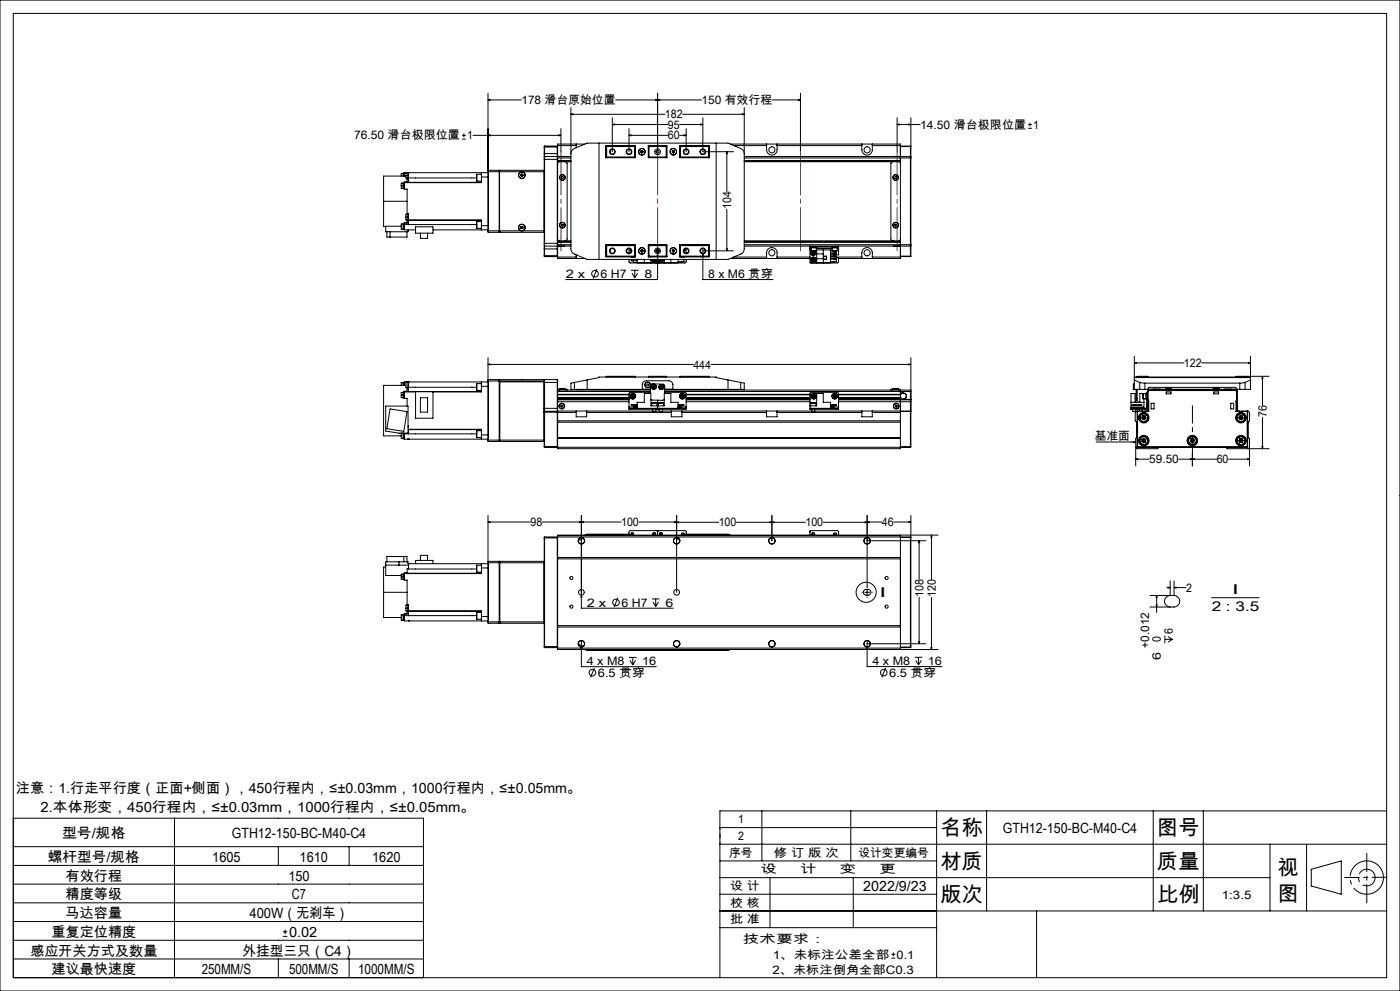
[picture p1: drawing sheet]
<svg xmlns="http://www.w3.org/2000/svg" width="420mm" height="297mm" viewBox="0 0 420 297" stroke-linecap="round" stroke-linejoin="round" font-family="sans-serif">
<g fill="none" stroke="#000" stroke-width=".3">
<path d="M0 0h420v297h-420zM4 4h412v289h-412zM146.4 29.9l.6-.1v.3zM146.4 29.9h10M146.4 27.9v41.3M168.3 38.6v6.9M171.3 34.3l.6-.2v.3zM171.3 32.2v42.4l.3 .9 .4 .5 4.1 1.7h42.3l4.4-1.9 .5-1.2v-42.4M171.3 34.3h28.2M183.7 37.3l.6-.2v.4zM183.7 37.3h16.6M183.7 35.3v10.2"/>
<path d="M188.7 38.6v6.9M196.7 29.8l.6 .1-.6 .2zM197.3 29.9l.6-.1v.3zM197.3 27.9v17.6M203.9 37.3h7M204.8 34.3h18.5M205.8 38.6v6.9M210.3 37.1l.6 .2-.6 .2zM210.5 29.9h-25.8M210.9 35.3v10.2h9.2M222.7 34.1l.6 .2-.6 .1zM231.7 29.9h8.4"/>
<path d="M239.5 29.8l.6 .1-.6 .2zM240.1 27.9v17.6M269.1 37.3l.6-.2v.4zM269.1 37.3h6.9M269.1 35.3v10.2M272.7 37.1l.6 .2-.6 .2zM273.3 35.3v11.8M308.4 38.4h1.2M308.4 37.3h1.2M309 36.8v1.1M120.4 55.7v.8h.7M120.4 55.7h.9"/>
<path d="M120.9 54.9h-.5v.8M120.9 52h-.5v.8M121.1 54.8l.2 1.7M121.1 51.9v.9M121.3 54.6v.1M121.3 54.8h-.4v1.7M121.3 51.9h-.4v.9M121.3 54.7v2h.8v7.3M121.3 54.6h23.1M121.8 52.8h-6.7v7.5M121.8 52.6v.8h.5M121.8 52.6h.8"/>
<path d="M122.1 53.8v.7l-.8 .1M122.1 53.4v.4M122.1 51.7v.1M122.1 53.8h.5M122.3 51.7v1.7h.3M122.3 51.8h-.5v.8M122.6 54.6h.1M122.6 53.3v1.3M122.6 51.7v1.6M122.6 51.7h.1M122.6 53.3h20.4M138.6 41.7h1.1"/>
<path d="M138.6 40.6h1.1M139.2 40v1.1M141.9 40.6h26.4M143.1 52.2v2.1M143.1 52.2h1.3M143.1 54.3h1.3M144.4 51.7v1.4M144.4 53.1v1.6h-23.1M144.4 53.1h2M146.4 51.7h-25.1v1.1M146.4 40.6l.6-.2v.3zM146.5 51v18.6"/>
<path d="M146.5 51l-.1 .5h16.8M146.5 51h3.3M149.8 51v18.6M149.8 51l.1 .1M149.9 51.1h.1M149.9 51.5v-.5h13.3v.5M149.9 51.1v.4M149.9 51.5v17.7M156.2 52.3l.1 .4M156.3 52.7l.3 .1M156.5 52.1l.3 .2M156.5 52.1l-.3 .2"/>
<path d="M156.8 52.3l.1 .3M156.9 52.6l-.3 .2M163.2 51.5v17.7M163.2 51.1h.1M163.3 47v.8M163.3 46v1M163.3 47.8v25.1M163.3 47.8h4M163.3 46h4M163.3 44.1h4M163.4 46.9v26.9M163.4 43.8v3.1"/>
<path d="M163.4 43.8l-.1 2.2M163.4 46.9h3.8M163.4 46.9l-.1 .1M163.4 43.8h3.8M167.2 46.9v26.9M167.2 43.8v3.1M167.2 46.9l.1 .1M167.2 43.8h.1M167.3 46.9h.1M167.3 47v.8M167.3 47.8v25.1M167.3 46.9h4"/>
<path d="M167.3 48.1h4M167.3 43.6h5.6M167.3 47.3h4M167.7 40.4l.6 .2-.6 .1zM167.7 46.9h1.7M168.6 52.9h.3l.1 .3-.2 .3h-.3l-.1-.3zM169.5 48.5l.5 .1 .1 .4v22.6l-.1 .4-.5 .2M171.3 48.5h-3.4l-.5 .1-.1 .4M171.3 46.1l.3-.9 .4-.5 4.1-1.8h42.3l4.1 1.8 .5 .5 .3 .9M172.9 43.2v1.1M175.5 43.2h-8.2v3.7M179.7 42.9v34.8"/>
<path d="M181.8 46.9h.1M181.8 43.7h8.8v3.6h-8.8zM181.9 43.8v3.5M181.9 43.8h8.7M181.9 43.8l.1 .1M182 43.9h8.4M182 43.9v3.2M182 47.1l-.1 .1h8.7M182 47.1h8.4M188.7 40.6l.6-.2v.3zM188.7 40.6h11.6M190.4 43.9v3.2"/>
<path d="M190.4 43.9l.2-.1v3.4l-.2-.1M192.3 45.6l.2 .2M192.3 45.3v.3M192.6 45.2l.3 .1M192.6 45.2l-.3 .1M192.8 45.6l-.3 .2M192.9 45.3l-.1 .3M194.5 43.7l.1 .1M194.5 43.7h5.6v3.6h-5.6zM194.5 43.8h5.6l-.3 .1M194.6 43.8v3.4l.1-.1M194.6 43.8l.1 .1"/>
<path d="M194.7 43.9h5.1M194.7 43.9v3.2M194.7 47.1h5.1M199.8 43.9v3.2M199.8 47.1l.2 .1h-5.5M201.7 45.3v.3M201.7 45.6l.3 .2M202 45.2l.3 .1M202 45.2l-.3 .1M202.3 45.3v.3M202.3 45.6l-.3 .2M203.9 40.6h1.9"/>
<path d="M203.9 43.7h8.9v3.6h-8.9zM203.9 43.8h8.8M204.1 43.9l-.1-.1v3.4l.1-.1M204.1 43.9h8.4M204.1 43.9v3.2M204.1 47.1h8.4M204.6 43.7v.1M205.2 40.4l.6 .2-.6 .1zM212.5 43.9v3.2M212.5 47.1l.2 .1h-8.8M212.7 43.8v3.5M212.7 46.9h.1"/>
<path d="M212.7 43.8l-.2 .1M214.8 42.9v34.8M218.1 45.5l.1 .6h-.3zM218.1 45.5v11.9M219.1 43.2h51v34.3h-18.5M220.1 43.6h9.9M223.3 48.5h46.3l.5 .2v.3M223.3 46.9h49.8M223.3 48.1h46.8M223.3 47.3h49.8M230 43.2a3.2 3.2 0 0 0 .4 2.8 1.56 1.56 0 0 0 1.7 .4 1.56 1.56 0 0 0 1-1.5v-1.7M233.1 43.6h25.5"/>
<path d="M258.6 43.2a3.2 3.2 0 0 0 .4 2.8 1.56 1.56 0 0 0 1.7 .4 1.56 1.56 0 0 0 1-1.5v-1.7M261.7 43.6h8.4M267.9 48.5l-.5 .1-.1 .4v22.6l.1 .4 .5 .2M268 46.9h1.7M268.6 52.9h.3l.1 .4-.2 .2-.3-.1zM270.1 43.8h3M270.1 43.9h3M273.1 46.9v.4M273.1 47.3h.2M273.1 46.9l.2 .2M273.1 43.8v.1M273.1 43.9v3"/>
<path d="M273.1 47.3v26M273.3 47.1v.2M273.3 47.3v26M115.1 60.3v7.6h.6M115.1 60.3h7M116.1 69.5v1.5h6v-1.5M117 69.5v1.5M120.4 67.8h-4.7v1.7h6.7v-.6M120.9 67.1h-.5v1.6h.5M121.1 67.1v1.7M121.3 66.9v.4M121.3 67.3v1.6h3.4"/>
<path d="M121.3 67.1h-.4v1.7h.4M121.3 67.3h21.7M121.8 65.1v.8h22.6v1.7M121.8 65.1h.8M122.1 64h.5v1.1M122.1 64v.3M122.1 66.1v.8h-.8M122.1 65.9v.2M122.1 66.7h-.8v.2M122.1 66.1h.5M122.3 64.3h-.5v.8M122.6 64.2h-.3v1.7"/>
<path d="M122.6 65.1v.9M122.6 67.3h.1M122.6 66v1.3M122.6 68.9h.1M122.6 66h21.8M124.7 68h5.2v1.9h-5.2zM126.1 69.9v1.5h2.2v-1.5M129.9 68.9h16.5M143.1 66.4v2M143.1 66.4h1.3M143.1 68.4h1.3M144.4 67.6v1.3"/>
<path d="M144.4 67.6h2M146.4 69.2l.1 .4M146.4 69.2h16.8M146.5 69.6h3.3M149.9 69.5h.1M149.9 69.2v.4M149.9 69.2v.3M149.9 69.5v.1M149.9 69.6h13.3M149.9 69.5l-.1 .1M156.3 68v.4M156.3 68.4l.3 .1"/>
<path d="M156.6 67.9l.2 .1M156.6 67.9l-.3 .1M156.8 68v.4M156.8 68.4l-.2 .1M163.2 69.2v.4M163.2 69.5v.1M163.3 72.9v.8M163.3 73.7v.9M163.3 74.6l.1 2.3M163.3 76.6h4M163.3 72.9h4M163.3 73.7l.1 .1"/>
<path d="M163.3 74.6h4M163.4 73.8v3.1M163.4 73.8h3.8M163.4 76.9h3.8M167.2 73.8v3.1M167.3 71.6l.1 .4 .3 .2h3.6M167.3 73.7h.1M167.3 72.9v.8M167.3 73.8v3.7h8.2M167.3 73.8h4M167.3 72.5h4M167.3 77h5.6"/>
<path d="M167.3 73.3h4M167.3 73.7l-.1 .1M167.3 76.8l-.1 .1M167.7 73.8h1.7M168.4 67.4l.2-.2 .3 .1 .1 .3-.2 .2-.3-.1zM172.9 76.4v1.1M181.8 73.8h.1M181.8 73.4h8.8v3.6h-8.8zM181.9 73.4v3.5M181.9 76.9h8.7M182 73.6v3.2M182 73.6h8.4"/>
<path d="M182 76.8h8.4M182 76.8l-.1 .1M188.7 77.7v.8l.4 .3h8M188.7 74.5v1.4M189.1 75.1h.3M189.1 74.6v.5M189.3 77.7l.1 .2M189.4 77h.1M189.4 75.2v.3M189.4 77.7v.4h1.7M189.4 75.2h.1M189.5 78.1h.4"/>
<path d="M190 76.9v.1M190 78.1v.6h1.1M190.4 73.6v3.2M190.4 73.6l.2-.1v3.4l-.2-.1M190.6 73.5h-8.7l.1 .1M191.1 77.7v1.1h12.3v-1.1M192.3 75v.3M192.3 75.3l.2 .2M192.6 74.9l.3 .1M192.6 74.9l-.3 .1M192.8 75.3l-.3 .2M192.9 75l-.1 .3"/>
<path d="M193.3 77.7v1.1M194.5 73.4h5.6v3.6h-5.6zM194.5 73.5h5.6l-.3 .1M194.6 76.9l-.1 .1M194.7 73.6l-.1-.1v3.4M194.7 73.6v3.2M194.7 73.6h5.1M194.7 76.8h5.1M194.7 76.8l-.1 .1M195 76.9v.1M195.2 76.9v.1M195.3 77.7v1.1"/>
<path d="M195.4 78h.1M195.4 78h1.5M195.4 77.7v.3M195.5 78a.77 .77 0 0 0 .9 .6 .77 .77 0 0 0 .7-.9 .76 .76 0 0 1-.7 .8 .76 .76 0 0 1-.8-.5M195.7 76.9v.1M196 78l.1 .2M196.2 78l-.1 .2M196.5 78l.1 .1M196.6 78.1l-.5 .1M196.6 78v.1M196.8 75.1h.1M196.9 75.3l.1 .2"/>
<path d="M196.9 75.1h.1M196.9 75v.1M196.9 77.7v.3M197 74.9h.6M197.3 76.1l.1 .6h-.3zM197.3 74.3v9.5h-27.6M197.5 77.7a.76 .76 0 0 0 .6 .9 .76 .76 0 0 0 .9-.6M197.7 75.1h.1M197.7 78h.1M197.7 78h1.5M197.7 75v.1M197.7 77.7v.3"/>
<path d="M197.7 75.3l-.1 .2M197.9 78v.1M197.9 78.1l.4 .1M198 78l-.1 .1M198.3 78v.2M198.6 78l-.3 .2M198.9 76.9v.1M199.2 77.7v.3M199.3 77.7v1.1M199.4 76.9v.1M199.8 76.8l.3 .1h-5.6M199.8 73.6v3.2"/>
<path d="M201.3 77.7v1.1M201.7 75v.3M201.7 75.3l.3 .2M202 74.9l.3 .1M202 74.9l-.3 .1M202.3 75v.3M202.3 75.3l-.3 .2M203.9 73.4h8.9v3.6h-8.9zM203.9 76.9h8.8M203.9 73.5h8.8l-.2 .1M204.1 73.6l-.1-.1v3.4l.1-.1M204.1 73.6v3.2"/>
<path d="M204.1 73.6h8.4M204.1 76.8h8.4M204.5 76.9v.1M204.5 78.4v.3h-1.1M204.6 76.9v.1M205.1 75.1h.4M205.2 77h.1M205.2 77.9v-.2v.7h-1.8M205.5 75.1h-.4M205.5 74.6v.5M205.8 77.7v.8l-.3 .3h-8M205.8 74.5v1.4"/>
<path d="M210.9 76.1l.1 .6h-.3zM210.9 74.3v9.5h21M210.9 75.2h9.2M212.5 73.6v3.2M212.5 76.8l.2 .1M212.7 73.4v3.5M212.7 73.8h.1M217.9 74.6h.3l-.1 .6zM218.1 62.8v12.4M219.1 77.5h23.9M220.1 77h9.9M223.3 73.8h49.8"/>
<path d="M223.3 72.5h46.8M223.3 73.3h49.8M230 77.5a3.2 3.2 0 0 1 .4-2.9 1.58 1.58 0 0 1 1.7-.3 1.58 1.58 0 0 1 1 1.5v1.7M233.1 77h9.9M243 74h.4M243 74v.5M243 74.5v4.3h6.1v-3.9M243 73.8v.2M243 74.9h.3M243 74.5h.3M243.3 74v.3h1.7v-.3M243.3 75.1h1"/>
<path d="M243.3 75.1h1.6M243.3 74.3v.8M243.4 73.8v.2M243.4 74h7.7M243.6 76l.3 .2M243.6 77.7l.1 .4M243.6 77.7l.8 .3M243.6 75.1a.76 .76 0 0 0-.3 1 .76 .76 0 0 0 1 .4 .76 .76 0 0 0 .4-1M243.6 75.6v.4M243.6 75.6l.4 .2M243.7 78.1l.4 .1M243.7 75.1a.75 .75 0 0 0-.4 1 .75 .75 0 0 0 1 .4 .75 .75 0 0 0 .4-1"/>
<path d="M243.9 77.4l.4 .1M243.9 77.4l-.3 .3M243.9 77.4l.2 .8M244 75.8l.3 .3M244 75.8l-.1 .4M244.1 75.4l.3 .2M244.1 75.4l-.5 .2M244.1 75.4l-.1 .4M244.3 75.1l.4 .4M244.3 77.5l.1 .5M244.3 77.5l-.6 .6M244.3 76.1l-.4 .1"/>
<path d="M244.4 75.6l-.1 .5M244.4 75.6l-.8 .4M244.4 78l-.3 .2M244.9 75.1h-.6M244.9 74.3v.8M244.9 74.9l4.8 .1M244.9 74.5h4.8M245 74.9v3.9M245 77.5h2M245 76.1h2M247 74.9v3.9M247.1 76.8h.9v.9h-.9z"/>
<path d="M249.1 75.5h1.8v.4M249.1 76.2h1.8v.5h-1.8M249.1 77h1.8v.4h-1.8M249.1 77.7h1.8M249.1 75.9h1.8M249.6 74v.3h1.6M249.7 75.1h1.5M249.7 74.3v.8M250.2 77.4v.3l.4-.2 .3 .2M250.2 75.1v.4M250.2 76.7v.3M250.2 78.4v.3h-1.1"/>
<path d="M250.4 75.5h.4M250.5 77.5h.1M250.9 75.9l-.2 .3-.5-.3v.3M250.9 75.7v.2M250.9 77.7v.2M250.9 77.3h.7v1.2l-.4 .3h-8M250.9 77.7v.7h-1.8M250.9 77h7.7M251.1 74h.5M251.1 73.8v.2M251.2 74.3v.8M251.2 74.5h.4"/>
<path d="M251.2 74.3h.1M251.3 74v.3M251.6 74v.5M251.6 73.8v.2M251.6 74.5v1.9h-.7M258.6 77.5a3.2 3.2 0 0 1 .4-2.9 1.58 1.58 0 0 1 1.7-.3 1.58 1.58 0 0 1 1 1.5v1.7M261.7 77h8.4M268 73.8h1.7M268.4 67.4l.2-.2 .4 .1v.3l-.3 .2zM270.1 71.6l-.1 .4-.3 .2h-46.4M270.1 76.9h3M270.1 76.8h3"/>
<path d="M273.1 73.3h.2M273.1 73.3v.5M273.1 76.8h.2M273.1 76.8v.1M273.1 73.8v3M273.3 73.3v.3M273.3 73.6l-.2 .2M273.3 76.8l-.2 .1M273.3 73.6v3.2M179.1 80.6l-1.2 2.9M189.3 81h2.3M189.6 81.9l.8 1.4"/>
<path d="M190.4 81v2.3M191.3 81.9l-.9 1.4M120.4 118.4v.8h.5M120.4 118.4h.9M120.9 117.6h-.5v.8M120.9 114.6v.9M121.1 117.5v1.7M121.1 114.6l-.7 .1v.8M121.3 117.3v.2M121.3 117.5h-.4v1.7h.4M121.3 114.6l-.2 .9M121.3 117.5h3.4"/>
<path d="M121.3 117.3h23.1M121.3 117.5v1.9h.8v2.3M121.8 115.5h-6.7v15.1h5.3M122.1 116.5v.8h-.8M122.1 116.1v.4M122.1 114.5h.1M122.1 116.5h.5M122.3 114.5v1.7h.3M122.3 114.5h-.5v1.6h.5M122.6 117.3h.1M122.6 116.1v1.2M122.6 114.5v1.6"/>
<path d="M122.6 114.5h.1M122.6 116.1h20.4M124.7 117.4h5.2v7.9h-5.2zM126.1 119.2h2.2v4.3h-2.2zM143.1 115v2M143.1 115h1.3M143.1 117h1.3M144.4 114.5v1.3M144.4 115.8v1.7h-14.5M144.4 115.8h2M146.4 114.5h-25.1v1M146.4 109.2l.6-.1v.3z"/>
<path d="M146.4 107.2v24.7M146.4 109.2h61.6M146.5 113.8v18.5M146.5 113.8l-.1 .4h16.8M146.5 113.8h3.3M149.8 113.8v18.5M149.8 113.8l.1 .4M149.9 114.3l13.4 .1-13.4-.1v18M149.9 114.2v-.4h13.3v.4M149.9 114.2v17.7M163.2 114.2v18.1M163.3 114.6h4"/>
<path d="M163.3 114.6v7.8M163.4 113.8v9.5M163.4 113.8l-.1 .8M163.4 113.8h3.8M167.2 113.8v9.5M167.2 113.8l.1 .8M167.3 119.7v.1M167.3 114.6v2.7M167.3 119.8v2.6M167.3 116.7h.6M167.3 119.2h21.4M167.3 117.3v2.4"/>
<path d="M167.3 116.9h27.8M167.3 118.3h21.4M167.3 117.3h27.8M167.3 119.8h21.4M167.3 119.7h21.4M167.9 116.6h.1M167.9 116.4h1.6M167.9 116.6h1.6M167.9 116.4v.5M167.9 116.7h1.6M169.5 116.6v.1M169.5 116.7h.6v.2"/>
<path d="M169.5 116.4v.5M172.3 116.7h20.4v-1.4a1.21 1.21 0 0 1 1.2-1.2h6.8a1.21 1.21 0 0 1 1.2 1.2v1.4h20.3M172.3 114.6l-1 .2v1.9h1M172.3 114.6v2.1M176.1 113.9v2.8M181.9 112.9h8.7M181.9 112.9v.1M181.9 116.7v.2M188.7 119.2h-21.4l21.4 .1M188.7 118.2h-21.4h21.4M189.5 118.5v.5M189.5 119l.4 .2"/>
<path d="M189.5 118.5l.3 .2M189.8 118.3v.4M189.8 118.3l-.3 .2M189.8 118.3l.4 .2M189.8 118.7l.1 .5M189.8 118.7l.4 .2M189.8 118.7l-.3 .3M190.2 118.9l-.3 .3M190.2 118.5v.4M190.2 118.5l-.4 .2M190.6 112.9v.1M192.7 116.6h2.4"/>
<path d="M194.6 112.9h5.4M194.6 112.9v.1M195.1 117.9l.1-2.4 .4-.5 3.4 .1 .3 .2 .1 2.6M195.1 117.6h-6.2l-.2 .3v4.1M195.7 115.8l.1 .4M195.7 115.8l.4 .1M195.8 116.2l.5 .1M196 115.5l-.3 .3M196 115.5l.4 .1M196 115.5l.1 .4M196.1 115.9l-.3 .3M196.1 115.9l.2 .4"/>
<path d="M196.1 115.9l.4 .1M196.4 115.6l.1 .4M196.4 115.6l-.3 .3M196.5 116l-.2 .3M197.3 119.9v2.8M198 115.9l.1 .4M198 115.9l.4 .1M198.1 116.3l.4 .1M198.3 115.6l-.3 .3M198.3 115.6l.4 .1M198.3 115.6l.1 .4M198.4 116l.1 .4"/>
<path d="M198.4 116l.4 .1M198.7 115.7l.1 .4M198.7 115.7l-.6 .6M198.8 116.1l-.3 .3M199.3 119.6l-.5 .4-3.5-.2M199.4 117.6h6.3l.1 .3v4.1M199.4 116.9h73.7M199.4 116.6h2.5M199.4 117.3h73.7M200 112.9v.1M204 112.9h8.7M204 112.9v.1"/>
<path d="M204.3 118.6l.1 .4M204.3 118.6l.8 .3M204.4 119l.4 .2M204.7 118.3l.4 .2M204.7 118.3l-.4 .3M204.7 118.3l.1 .9M205.1 118.5v.4M205.1 118.5l-.7 .5M205.1 118.9l-.3 .3M205.8 119.2h37.2M205.8 118.2h37.2M205.8 118.3h37.2"/>
<path d="M205.8 119.8h37.2M205.8 119.7h37.2M205.8 119.3h37.2M212.7 112.9v.1M212.7 116.7v.2M213.3 109.2h60M218.4 113.9v2.8M218.4 113.9l3.8 .7M218.4 113.9l-3.6-.7v-.2h-35.1v.2l-7.4 1.4M222.2 114.6l1.1 .2v1.9h-1.1M222.2 114.6v2.1M243.7 118.8l.4 .4"/>
<path d="M243.8 118.5l-.1 .3M243.8 118.5l.6 .5M244.1 118.7v.5M244.1 118.7l-.4 .1M244.2 118.3l.3 .3M244.2 118.3l-.4 .2M244.2 118.3l-.1 .4M244.4 119l-.3 .2M244.5 118.6l-.1 .4M244.5 118.6l-.4 .1M250 118.6v.4M250 119l.4 .2"/>
<path d="M250 118.6l.4 .1M250.4 118.3l.4 .2M250.4 118.3l-.4 .3M250.4 118.7v.5M250.4 118.7l.4 .2M250.4 118.3v.4M250.4 118.7l-.4 .3M250.8 118.5v.4M250.8 118.9l-.4 .3M250.8 118.5l-.4 .2M251.6 118.2h18.5M251.6 119.2h18.5"/>
<path d="M251.6 118.3h18.5M251.6 119.8h21.5M267.9 116.6h.1M267.9 116.4h1.7M267.9 116.7h-.6v.2M267.9 116.6h1.7M267.9 116.4v.5M267.9 116.7h1.7M269.5 116.7h.1M269.6 116.7h.5v3M269.6 116.4v.5M270.1 119.2l-18.5 .1"/>
<path d="M270.1 119.7v14.8h-102.8v-11.3M270.1 119.2h.1M270.1 118.2h.1M270.1 119.7h.1M270.1 117.8h.9M270.1 117.9h.9M270.1 119.7h3M271 117.8a.99 .99 0 0 1 1 .8 .99 .99 0 0 1-.8 1.1M271 117.9a.88 .88 0 0 1 .9 .8 .88 .88 0 0 1-.9 .9M271 117.8v.1M271 119.6v.1M271 119.6l-19.4 .1"/>
<path d="M272.7 109.1l.6 .1-.6 .2zM273.1 116.9v.4M273.1 119.7l.2 .1M273.1 119.7v.1M273.1 119.8v.6M273.1 117.3v2.4M273.3 119.8h-.2M273.3 119.8l-.2 .6M273.3 107.2v26.7M340 115.2v1.6M340 115.1v.1M340 115.2h.1"/>
<path d="M340 115.1h.3M340 116.8h.9M340 115.2h.3M340.3 108.8l.6-.2v.3zM340.3 106.8v9.9h1.6M340.3 108.8h14.9M340.3 113h34.8M340.3 113.2h34.8M340.3 113.9l1.6 .7M340.9 119.4v.6h.2v-.6M340.9 119.4h.2M340.9 116.7v2.7"/>
<path d="M341.1 112.9h3.5M341.1 112.9v.1M341.1 116.7v2.7M341.9 114.6l1.6 .2M341.9 116.7h1.6M341.9 114.6v2.1M342.9 118h.1M342.9 118v1.5M342.9 119.5h.9M342.9 118h.9M343.2 118l-1.3-.1v2.6h-1.4v-2.6h-1.2v4.5M343.2 119.5v2.9"/>
<path d="M343.5 116.7h.8M343.5 114.8h28.4M343.5 114.8v1.9M344 117.9h-.2v1.7h.2M344 118h.3M344 118v4M344.3 117.6h-.3v.4M344.3 116.7l.4-.6h26l.5 .6M344.3 116.7v4.2M344.3 119.8l.2 .6M344.3 116.6h26.8M344.4 116.6v.5"/>
<path d="M344.4 119.9v1M344.4 119.7l.1 .1M344.4 119.7l-.1 .1M344.4 117.3v2.4M344.5 119.8l.1 .6M344.5 119.8h-.2M344.6 112.9v.1M344.7 117l-.3 .3M344.7 116.9v.1M344.7 116.9l-.4 .2 .1 .2M344.7 116.9h26M344.7 117h26"/>
<path d="M345.9 116.9v-.2h.5v.2M348.2 116.6v.1M349.7 116.4h1.7M349.7 116.6v.1M349.7 116.6h1.7M349.7 116.4v.2M349.8 117.5h1.5v.5h-1.5zM351.4 116.6v.1M351.4 116.4v.2M360.5 108.8h14.6M364 116.4h1.7M364 116.6v.1"/>
<path d="M364 116.6h1.7M364 116.4v.2M364.1 117.5h1.5v.5h-1.5zM365.7 116.6v.1M365.7 116.4v.2M367.3 116.6v.1M369 116.9v-.2h.6v.2M370.7 117l.3 .3M370.7 116.9v.1M370.7 116.9l.4 .2-.1 .2M370.8 112.9h3.5M370.8 112.9v.1"/>
<path d="M371 119.8l-.2 .6M371 119.8h.1M371 119.7v.1M371 119.7l.1 .1M371 117.3v2.4M371.1 116.6v.5M371.1 119.9v1M371.1 119.8l-.2 .6M371.2 116.7h.7M371.2 116.7v4.2M371.9 116.7h1.6M371.9 114.8v1.9"/>
<path d="M373.5 114.6l-1.6 .2M373.5 114.6v2.1M374.2 112.8l.1 .1M374.3 112.9v.1M374.5 108.6l.6 .2-.6 .1zM375.1 106.8v9.9h-1.6M375.1 113.9l-1.6 .7M378.7 112.8l.2 .6h-.3zM378.7 112.8v8.7M380.7 112.8l-9.9 .1M117 122.6l5.1 .8-1 5.9-5-.8zM120.4 129.8v1.6h.5"/>
<path d="M120.9 129.8v1.7h.4M121.1 129.8v1.7M121.3 129.8v.2M121.3 130v1.6h25.1M121.3 130h21.7M122.3 131.6h.1M122.4 127.7v.2M122.4 129.8v-8.1h-6.7v7.5l4 .6h2.9v-1.1h21.8v1.6M122.6 131.6h.1M122.6 128.8h21.8M143.1 129.1v2.1M143.1 129.1h1.3"/>
<path d="M143.1 131.2h1.3M144.4 130.3v1.3M144.4 130.3h2M146.4 131.9l.1 .4M146.4 131.9h16.9M146.5 132.3h3.3M149.9 131.9v.4M149.9 132.3h.1M149.9 132.3h-.1M149.9 132.3h13.3M163.3 122.4v.9M163.3 133.8h4"/>
<path d="M163.3 123.6h9.6M163.3 132.3h-.1M163.3 122.4h4M163.3 123.3l.1 10.8M163.4 123.3h-.1M163.4 123.3v10.8M163.4 123.3h3.8M163.4 134.1h3.8M167.2 123.3v10.8M167.2 123.3h.1M167.3 122.4v.8M167.3 123.2h5.6"/>
<path d="M167.3 126.1h102.8M167.3 126.5h102.8M167.3 131.4h102.8M167.3 131.1h102.8M167.3 120.4h21.4M168.3 121.5l.6 .1-.1 .3-.6-.1zM172.9 123.2h3.1M172.9 123.2v1.7h3.1v-1.7M176 123.2h19.9M176 123.6h25.4M188.7 122.4v.3h.4M188.7 122.4h.4"/>
<path d="M188.7 122v.4M188.7 122h2.4M189.1 122.4h7.7M189.1 122.4v.3M189.1 122.7h7.7M190 122v.2h1.1M191.1 122.4v-1.8h2.2v-2.7h2v3.7h4v-3.7h2v2.7h2.1v1.8M191.1 121.4h-1.7h1.7M195.5 120.8h1.6M195.5 120.8v.8M195.9 123.3h.8M195.9 122.7v.6"/>
<path d="M196.7 122.7v.6M196.7 123.2h1.1M196.8 122.4h.9M196.8 122.7h.5M196.8 122.4v.3M197.1 120.8v.8M197.3 122.7h.4M197.5 120.8h1.5M197.5 120.8v.8M197.7 122.4h7.7M197.7 122.7h7.7M197.7 122.4v.3"/>
<path d="M197.8 123.3h.1M197.8 122.7v.6M197.9 123.3h.8M198.7 123.3h-.8M198.7 122.7v.6M198.7 123.2h2.7M199 120.8v.8M201.4 123.2h3.2M201.4 123.2v1.7h3.2v-1.7M203.4 121.4h1.8h-1.8M204.5 122v.2h-1.1M204.6 123.2h25.4"/>
<path d="M204.6 123.6h25.4M205.4 122.4h.4M205.4 122.4v.3M205.8 122.4v.3h-.4M205.8 122v.4M205.8 122h-2.4M205.8 120.4h37.2M230 123.2h3.1M230 123.2v1.7h3.1v-1.7M233.1 123.2h10.5M233.1 123.6h25.5M243 122.4h.4"/>
<path d="M243 121.6h2v-3.7h2v2.7h2.1v1.8M243.2 120.8h1.6M243.2 120.8v.8M243.4 122.4h7.7M243.4 122.7h7.7M243.4 122.4v.3M243.6 123.3h.1M243.6 122.7v.6M243.7 123.3h.7M244.4 123.3h-.7M244.4 122.7v.6M244.4 123.2h14.2"/>
<path d="M244.8 120.8v.8M249.1 121.4h1.8h-1.8M250.2 122v.2h-1.1M251.1 122.4h.5M251.1 122.4v.3M251.6 122v-4.1l-.2-.3h-8l-.4 .3v4.8h.4M251.6 122.4v.3h-.5M251.6 122v.4M251.6 122h-2.5M251.6 120.4h21.5M258.6 123.2h3.1M258.6 123.2v1.7h3.1v-1.7"/>
<path d="M261.7 123.2h11.4M261.7 123.6h8.4M268.7 121.4l.4 .1 .1 .3-.2 .2h-.4l-.1-.4zM270.1 133.9h3M270.1 123.3h3M273.1 123.2v.1M273.1 133.9h.2M273.1 133.9v.2M273.1 134.1h-105.9M273.1 120.4v2.8M273.1 123.3v10.6M273.3 133.9l-.2 .2"/>
<path d="M328.8 132.5h11.9M339.3 120.6h3.9M339.4 122h3.7v.2h-3.7zM339.7 122.4h-.5v.3h.5M339.7 122.4h3.9M339.7 121.4h.7zM339.7 122.7h1.1M339.7 122.4v.3M339.8 123.3h.8M339.8 122.7v.6M340.1 132.4l.6 .1-.6 .1zM340.6 121.4h.5z"/>
<path d="M340.6 122.7v.6M340.7 137.6l.6-.1v.3zM340.7 137.6h4.1M340.7 134.1l.4 .4h6.2l.4-.4M340.8 122.7h.9M340.8 122.4v.3M341.1 123.3h.2M341.1 133.9h.2M341.1 133.9l.2 .2M341.1 123.3v10.6M341.3 133.9v.2M341.3 134.1h32.9"/>
<path d="M341.3 133.9h32.9M341.3 123.3h3.3M341.3 123.3v10.6M341.4 121.4h.4zM341.7 122.7h1.9M341.7 122.4v.3M341.8 122.7v.5M342.1 121.4h.4zM342.5 125.1l.2 .6M342.5 125.1l.6 .1M342.5 132.3l.5 .4M342.6 131.7l-.1 .6"/>
<path d="M342.6 131.7l.5 .3M342.7 122.7v.5M342.7 125.7l.7 .1M342.9 124.6l.7 .1M342.9 124.6l-.4 .5M342.9 124.6l.2 .6M343.1 132l-.1 .7M343.1 132l.6 .5M343.1 125.2l.3 .6M343.1 125.2l.7 .1M343.1 125.2l-.4 .5M343.2 131.4l.5 .4"/>
<path d="M343.2 131.4l-.6 .3M343.2 131.4l-.1 .6M343.6 122.4v.3M343.6 124.7l.2 .6M343.6 124.7l-.5 .5M343.7 132.5l-.7 .2M343.7 131.8v.7M343.7 131.8l-1.2 .5M343.8 125.3l-.4 .5M344 122l-.4 .4M344 122h.2M344.2 122.5l.1 .1"/>
<path d="M344.2 122.1l-.6 .6M344.3 122.6l-.6 .6M344.3 120.9l-.1 1.6M344.3 120.9v1.7M344.3 120.9h.2M344.3 122.6h.2M344.3 122.6l-.4 .6M344.5 120.9h.1M344.5 122.6h.1M344.5 120.9v1.7M344.5 123.2l.1 .1M344.5 120.4h.1"/>
<path d="M344.5 123.2h-3.5l-.4 .4v2.5l.4 .4v4.6l-.3 .3v8.2M344.5 120.4v2.8M344.6 120.4v2.9M345.3 120.9h.9v1.7h-.9zM347.7 134.1h20.1M357.1 132.2l.4 .5M357.1 137.5l.6 .1-.6 .2zM357.3 131.5l-.2 .7M357.3 131.5l.8 1M357.7 137.6l.6-.1v.3zM357.7 135.9v3.7M357.9 131.4l.5 .5"/>
<path d="M357.9 131.4l-.6 .1M357.9 131.4l-.4 1.3M358.1 132.5l-.6 .2M358.4 131.9l-.3 .6M358.4 131.9l-1.3 .3M365 137.6h-11.4M367.7 134.1l.5 .4h12.5M368.5 137.6h6.4M369.2 120.9h.9v1.7h-.9zM370.8 120.4h.1M370.8 123.3h3.4M370.8 120.4v2.9"/>
<path d="M370.9 122.5h.1M370.9 123.2l-.1 .1M370.9 123.2h3.5l.5 .4v2.5l-.5 .4v4.6l.5 .4v8.1M370.9 120.4v2.8M371 120.9h-.1M371 120.9v1.7M371 120.9h.1M371 122.6h.1M371.1 122.6l.4 .6M371.1 120.9l.1 1.6M371.1 120.9v1.7M371.2 122.5l-.1 .1"/>
<path d="M371.2 122.6l.5 .6M371.6 125.1l.3 .6M371.6 125.1l.7 .1M371.6 132.1l.4 .5M371.9 125.7l.6 .1M371.9 131.5l-.3 .6M371.9 131.5l.4 .5M372 124.6l-.4 .5M372 124.6l.7 .1M372 124.6l.5 1.2M372.3 125.2l-.4 .5M372.3 125.2l.6 .1"/>
<path d="M372.3 132l.3 .6M372.3 132l-.3 .6M372.6 131.5l.4 .5M372.6 131.5h-.7M372.6 131.5l-.3 .5M372.6 132.6h-.6M372.7 124.7l.2 .6M372.7 124.7l-.4 .5M372.9 125.3l-.4 .5M373 132l-.4 .6M373 132l-1.4 .1M374.2 133.9h.1"/>
<path d="M374.2 123.3h.1M374.2 133.9v.2M374.2 123.3v10.6M374.3 137.5l.6 .1-.6 .2zM374.3 133.9l-.1 .2M374.3 123.3v10.6M374.9 134.1l-.5 .4M378.6 133.9h.3l-.2 .6zM378.7 125.1v9.4M146.4 156.5l.6-.2v.3zM146.4 154.5v31.9M146.4 156.5h12.7"/>
<path d="M162.7 156.5h23.6M173.8 156.3l.6 .2-.6 .1zM174.4 156.5l.6-.2v.3zM174.4 154.5v27.8h27.6M189.4 159.9v.3l.6-.1v-.2M189.5 159.7h.4M191.7 156.5h11.3M197.1 159.1h.4M197.3 159.1v1.3M202.4 156.3l.6 .2-.6 .1zM203 154.5v23M203 156.5l.6-.1v.3z"/>
<path d="M203 156.5h12.6M204.5 159.9v.2l.7 .1v-.3M220.9 156.5h20.7M231 156.4l.6 .1-.6 .2zM231.6 154.5v7.6M231.6 156.5l.6-.1v.3zM243 159.5l.3-.5h7.9l.4 .4v1M243.2 159.1h-.2v1.3M246.9 156.5h13.2M250.2 159.9v.2l.7 .1v-.3M259.5 156.4l.6 .1-.6 .2zM260.1 156.5l.6-.2v.3z"/>
<path d="M260.1 154.5v21.4M260.1 156.5h4.4M268.1 156.5h5.2M272.7 156.3l.6 .2-.6 .1zM273.3 154.5v39.4M115.1 177.5v7.6h5.3M115.1 177.5h7M115.7 169.9h-.6v7.6M115.7 169.4h6.9M116.1 168.4v-1.6h6v1.6M119.7 168.4v1M120.4 172.9v.7h.5"/>
<path d="M120.4 172.9h.9M120.9 172.1h-.5v.8M121.1 172v1.7M121.1 166.8v1.6M121.3 171.8v.1M121.3 172h-.4v1.7h.4M121.3 171.9v1.9h.8v7.3M121.3 171.8h23.1M122.6 170.4h-.5v1.3l-.8 .1M122.6 170.4l20.4 .1M122.6 168.9h.1M122.6 168.9v1.5"/>
<path d="M124.7 168.9v-.9h5.2v.9M126.1 168v-1.6h2.2v1.6M143.1 169.4v2.1M143.1 169.4h1.3M143.1 171.5h1.3M144.4 168.9v1.3M144.4 170.2v1.7h-23.1M144.4 170.2h2M146.4 168.9h-24v-.5h-6.7v4.1h4.7M146.5 168.2v18.6M146.5 168.2l-.1 .5h16.9M146.5 168.2h3.3"/>
<path d="M149.8 168.2v18.6M149.8 168.2l.1 .1M149.9 168.7v18M149.9 168.3v18.4M149.9 168.3v.4M163.2 168.2v18.6M163.2 168.2l.1 .1M163.2 168.2v.1M163.2 168.2l-13.3 .1M163.3 161.3h4M163.4 160.9v33.2M163.4 160.9h3.8"/>
<path d="M167.2 160.9v33.2M167.2 160.9l.1 .1M167.3 160.9h105.8M167.3 167.1h102.8M167.3 167.5h102.8M167.3 160.5h102.8M174.4 178.4l.2 .6h-.3zM175 161.4l-1.5 .6M185.3 179.1l-1.1 2.9M188.7 160.4v-1l.4-.4h7.8l.4 .5 .3-.5h7.9l.3 .4v1M188.7 160.1h-12.6l-.6 .3M189.3 160a.37 .37 0 0 1 .4-.3 .37 .37 0 0 1 .4 .3 .37 .37 0 0 1-.3 .4"/>
<path d="M189.3 160l.3 .4M189.3 160.1h.1M195.6 179.5h2.2M196 160.4a.44 .44 0 0 1-.1-.7 .44 .44 0 0 1 .7 0 .44 .44 0 0 1-.1 .7M196.7 179.5v2.2M198 160.4a.43 .43 0 0 1 0-.7 .43 .43 0 0 1 .6 0 .43 .43 0 0 1-.1 .7M203 161.1l.3 .4 .5 .1M203.4 161.3v.3M204.8 160.4a.36 .36 0 0 1-.2-.6 .36 .36 0 0 1 .6 0 .36 .36 0 0 1-.2 .6M205.2 160.1h.1M205.8 160.1h12.6l.7 .3M243.7 160.4a.43 .43 0 0 1 0-.7 .43 .43 0 0 1 .6 0 .43 .43 0 0 1 0 .7"/>
<path d="M250.5 160.4a.36 .36 0 0 1-.2-.6 .36 .36 0 0 1 .6 0 .36 .36 0 0 1-.3 .6M259.3 176.8a1.12 1.12 0 0 1 1.3-.1 1.12 1.12 0 0 1 .6 1.2 1.11 1.11 0 0 1-1.4 .5 1.11 1.11 0 0 1-.7-1.3zM259.4 177.5h1.4M260.1 162.1h17.6M260.1 176.8v1.4M270.1 160.4v34.3M270.1 161.1h3M273.1 160.9v.2M273.1 161.1v32.8M275.7 162.1l.2 .6h-.3zM275.7 162.1v11.6M275.7 179v13.9"/>
<path d="M279.4 160.4l.2 .6h-.3zM279.4 160.4v13.3M279.4 179v15.7M281.4 160.4h-114.1v34.3h114.1M347 178.5v5M347 178.5l.1 .6h-.2zM350.1 176.1h.9M350.4 176l.6 .1-.6 .1zM351 174.1v4.4a1.73 1.73 0 0 0-1.7 1.7 1.73 1.73 0 0 0 1.7 1.7M352.2 176.1l.6-.1v.2zM352.2 178.5a1.73 1.73 0 0 1 1.7 1.7 1.73 1.73 0 0 1-1.7 1.7h-7.2M352.2 174.1v4.4"/>
<path d="M352.2 176.1h3.6M352.2 178.5h-7.2M363.5 179.1h14.3M120.9 184.3h-.5v1.6h.5M121.1 184.2v1.7M121.3 184.1v.4M121.3 184.5v1.6h25.1M121.3 184.2h-.4v1.7h.4M121.3 184.5h21.7M121.8 182.3v.8h.5M121.8 182.3h.8M122.1 181.1h.5v1.2"/>
<path d="M122.1 181.1v.4M122.1 183.3v.8h-.8M122.1 183.1v.2M122.1 183.8h-.8v.3M122.1 183.3h.5M122.3 181.5h-.5v.8M122.6 182.3v.8M122.6 181.4h-.3v1.7h.3M122.6 183.1v.1M122.6 184.5h.1M122.6 183.2v1.3M122.6 186.1h.1"/>
<path d="M122.6 183.1h21.8v1.7M122.6 183.2h21.8M143.1 183.5v2.1M143.1 183.5h1.3M143.1 185.6h1.3M144.4 184.8v1.3M144.4 184.8h2M146.4 186.4l.1 .4M146.4 186.4h16.9M146.5 186.8h3.3M149.9 186.7l13.3 .1M149.9 186.7l-.1 .1"/>
<path d="M163.2 186.7v.1M163.3 186.7l-.1 .1M163.3 193.7h4M163.4 194.1h3.8M167.3 194.2h102.8M167.3 187.9h102.8M167.3 187.5h102.8M167.3 194l-.1 .1M173.5 193l1.5 .7M174.4 193.9l.2 .6h-.3zM174.4 192v7.8h22.5M175.5 194.7l.6 .2h16.6"/>
<path d="M188.7 197h2.3M189 197.9l.8 1.4M189.8 197v2.3M190.7 197.9l-.9 1.4M192.7 194.9h1.2M192.7 194.7v.2M193.9 194.9h6.8M193.9 194.7v.2M195.9 180.4l.8 1.3M197.6 180.4l-.9 1.3M200.7 194.9h1.2M200.7 194.7v.2"/>
<path d="M201.9 194.7v.2M219.1 194.7l-.7 .2h-16.5M260.1 193.9l.2 .6h-.3zM260.1 192v7.8h22.5M260.1 192.9h17.6M270.1 194.1h3M270.1 193.9h3M273.1 193.9h.2M273.1 193.9v.2M273.3 193.9l-.2 .2M274.4 197h2.3M274.7 197.9l.9 1.3"/>
<path d="M275.6 197v2.2M275.6 192.3h.3l-.2 .6zM276.4 197.9l-.8 1.3M279.3 194.1h.3l-.2 .6zM346.9 181.3h.2l-.1 .6zM349.5 190.5v2.3M349.5 191.6h2.2M350.4 190.8l1.3 .8M351.7 191.6l-1.3 .9M178.3 200.2l-1.1 2.8M265.7 200.2l-1.2 2.8M4 245.2h123v47.8"/>
<path d="M4 253.7h123M4 259.4h123M52.4 245.2v47.8M83.5 253.7v5.7M104.7 253.7v5.7M216 253h200M216 248h65M216 258h65M228.6 243v15M255.2 243v15M281 243v50M296 243v30"/>
<path d="M346 243v30M361 243v30M381 253v20M392 253v20M416 243h-200v50M4 265h123M4 270.6h123M4 276.2h123M84.9 279.3h1.3M85.5 278.6v1.3M216 278h65M216 273h200"/>
<path d="M216 263h165M216 268h65M231 263v15M256 263v15M311 273v20M393.4 260.5l9-2.5v10l-9-2.5zM4 281.8h123M4 287.4h123M83.5 287.4v5.6M84.9 280.6h1.3M104.7 287.4v5.6M267.4 287.2h1.2"/>
<path d="M267.4 286h1.2M268 285.5v1.1"/>
<circle cx="156.6" cy="52.5" r=".97"/>
<circle cx="156.6" cy="52.5" r="1.01"/>
<circle cx="168.7" cy="53.2" r=".85"/>
<circle cx="168.7" cy="53.2" r=".82"/>
<circle cx="183.7" cy="45.5" r=".72"/>
<circle cx="183.7" cy="45.5" r=".86"/>
<circle cx="188.7" cy="45.5" r=".71"/>
<circle cx="188.7" cy="45.5" r=".85"/>
<circle cx="192.6" cy="45.5" r=".98"/>
<circle cx="192.6" cy="45.5" r=".95"/>
<circle cx="197.3" cy="45.5" r=".85"/>
<circle cx="197.3" cy="45.5" r=".43"/>
<circle cx="202" cy="45.5" r=".98"/>
<circle cx="202" cy="45.5" r=".96"/>
<circle cx="205.8" cy="45.5" r=".71"/>
<circle cx="205.9" cy="45.5" r=".85"/>
<circle cx="210.8" cy="45.5" r=".86"/>
<circle cx="210.9" cy="45.5" r=".71"/>
<circle cx="231.6" cy="44.9" r=".92"/>
<circle cx="260.1" cy="44.9" r=".93"/>
<circle cx="268.7" cy="53.2" r=".85"/>
<circle cx="268.7" cy="53.2" r=".81"/>
<circle cx="156.6" cy="68.2" r=".99"/>
<circle cx="156.6" cy="68.2" r=".96"/>
<circle cx="168.7" cy="67.5" r=".86"/>
<circle cx="168.7" cy="67.5" r=".82"/>
<circle cx="183.7" cy="75.2" r=".72"/>
<circle cx="183.7" cy="75.2" r=".87"/>
<circle cx="188.7" cy="75.2" r=".71"/>
<circle cx="188.7" cy="75.2" r=".86"/>
<circle cx="192.6" cy="75.2" r=".96"/>
<circle cx="192.6" cy="75.2" r=".98"/>
<circle cx="197.3" cy="75.2" r=".85"/>
<circle cx="197.3" cy="75.2" r=".43"/>
<circle cx="202" cy="75.2" r=".98"/>
<circle cx="202" cy="75.2" r=".97"/>
<circle cx="205.8" cy="75.2" r=".71"/>
<circle cx="205.9" cy="75.2" r=".86"/>
<circle cx="210.8" cy="75.2" r=".87"/>
<circle cx="210.9" cy="75.2" r=".71"/>
<circle cx="231.6" cy="75.7" r=".92"/>
<circle cx="244" cy="77.8" r=".77"/>
<circle cx="244" cy="77.8" r=".74"/>
<circle cx="260.1" cy="75.8" r=".93"/>
<circle cx="268.7" cy="67.5" r=".86"/>
<circle cx="268.7" cy="67.5" r=".82"/>
<circle cx="178.5" cy="82" r=".99"/>
<circle cx="189.8" cy="118.7" r=".74"/>
<circle cx="189.8" cy="118.7" r=".86"/>
<circle cx="194.3" cy="115.4" r=".77"/>
<circle cx="194.3" cy="115.4" r=".85"/>
<circle cx="194.3" cy="115.4" r=".28"/>
<circle cx="196.1" cy="115.9" r=".77"/>
<circle cx="196.1" cy="115.9" r=".73"/>
<circle cx="198.4" cy="116" r=".76"/>
<circle cx="198.4" cy="116" r=".74"/>
<circle cx="204.7" cy="118.7" r=".73"/>
<circle cx="204.7" cy="118.7" r=".85"/>
<circle cx="244.1" cy="118.7" r=".76"/>
<circle cx="244.1" cy="118.7" r=".75"/>
<circle cx="244.1" cy="118.7" r=".85"/>
<circle cx="250.4" cy="118.7" r=".86"/>
<circle cx="250.4" cy="118.7" r=".73"/>
<circle cx="168.6" cy="121.7" r=".8"/>
<circle cx="168.6" cy="121.7" r=".86"/>
<circle cx="268.8" cy="121.7" r=".86"/>
<circle cx="268.9" cy="121.7" r=".82"/>
<circle cx="343.1" cy="132" r="1.43"/>
<circle cx="343.1" cy="125.2" r="1.43"/>
<circle cx="343.1" cy="132.1" r="1.57"/>
<circle cx="343.1" cy="125.2" r="1.57"/>
<circle cx="343.1" cy="132.1" r="1.19"/>
<circle cx="343.1" cy="125.2" r="1.17"/>
<circle cx="343.1" cy="125.2" r="1.22"/>
<circle cx="357.7" cy="132" r="1.43"/>
<circle cx="357.7" cy="132.1" r="1.57"/>
<circle cx="357.7" cy="132" r="1.19"/>
<circle cx="357.7" cy="132.1" r="1.22"/>
<circle cx="372.3" cy="132" r="1.43"/>
<circle cx="372.3" cy="125.2" r="1.43"/>
<circle cx="372.3" cy="132.1" r="1.57"/>
<circle cx="372.3" cy="125.2" r="1.57"/>
<circle cx="372.3" cy="125.2" r="1.18"/>
<circle cx="372.3" cy="125.2" r="1.21"/>
<circle cx="372.3" cy="132" r="1.19"/>
<circle cx="171.4" cy="173.2" r=".47"/>
<circle cx="174.4" cy="162.1" r=".93"/>
<circle cx="174.4" cy="177.5" r=".85"/>
<circle cx="174.4" cy="162.1" r=".98"/>
<circle cx="196.3" cy="160" r=".34"/>
<circle cx="198.3" cy="160" r=".35"/>
<circle cx="203" cy="162.1" r=".93"/>
<circle cx="203" cy="177.5" r=".85"/>
<circle cx="203" cy="162.1" r=".98"/>
<circle cx="231.5" cy="162.1" r=".97"/>
<circle cx="244" cy="160" r=".34"/>
<circle cx="259.8" cy="177.5" r="3"/>
<circle cx="260.1" cy="162.1" r=".97"/>
<circle cx="266" cy="173.2" r=".48"/>
<circle cx="171.4" cy="181.8" r=".47"/>
<circle cx="174.4" cy="192.9" r=".93"/>
<circle cx="174.4" cy="192.9" r=".98"/>
<circle cx="184.8" cy="180.6" r=".98"/>
<circle cx="203" cy="192.9" r=".93"/>
<circle cx="203" cy="192.9" r=".98"/>
<circle cx="231.5" cy="192.9" r=".93"/>
<circle cx="231.6" cy="192.9" r=".96"/>
<circle cx="260.1" cy="192.9" r=".93"/>
<circle cx="260.1" cy="192.9" r=".96"/>
<circle cx="266" cy="181.8" r=".48"/>
<circle cx="177.7" cy="201.6" r=".99"/>
<circle cx="265.1" cy="201.6" r=".98"/>
</g>
<path d="M412.4 262.3a2.5 2.5 0 0 0-4.1-1.1 2.5 2.5 0 0 0 1 4.2 2.5 2.5 0 0 0 3.2-2.9l-.1-.2" fill="none" stroke="#000" stroke-width=".3" stroke-dasharray="30.5 1.3 1.3 1.3" stroke-dashoffset="24.5" stroke-linecap="butt"/>
<path d="M414.8 261.5a5 5 0 0 0-8.3-2 5 5 0 0 0 2.2 8.3 5 5 0 0 0 6.2-6l-.1-.3" fill="none" stroke="#000" stroke-width=".3" stroke-dasharray="30.5 1.3 1.3 1.3" stroke-dashoffset="16.7" stroke-linecap="butt"/>
<path d="M357.7 121.6v14.3" fill="none" stroke="#000" stroke-width=".3" stroke-dasharray="30.5 1.3 1.3 1.3" stroke-dashoffset="25.2"/>
<path d="M258.7 177.5h-.1M260.2 176.1v-.2M260.2 178.9v.2M261.6 177.5h.1" fill="none" stroke="#000" stroke-width=".3" stroke-dasharray="30.5 1.3 1.3 1.3"/>
<path d="M410 255.7v14.9" fill="none" stroke="#000" stroke-width=".3" stroke-dasharray="30.5 1.3 1.3 1.3" stroke-dashoffset="25"/>
<path d="M403.4 263l12.6-.1" fill="none" stroke="#000" stroke-width=".3" stroke-dasharray="30.5 1.3 1.3 1.3" stroke-dashoffset="26.1"/>
<path d="M216 248v5" fill="none" stroke="#000" stroke-width=".3" stroke-dasharray="30.5 1.3 1.3 1.3" stroke-dashoffset="29.9"/>
<path d="M168.3 45.5v29.7M197.3 45.5v29.7M240.2 45.5v29.7M269.2 45.5v29.7" fill="none" stroke="#f00" stroke-width=".3" stroke-dasharray="30.5 1.3 1.3 1.3" stroke-dashoffset="17.5"/>
<g fill="#000">
<path d="M340.1 132.4l.6 .1-.6 .1z"/>
<path d="M146.4 29.9l.6-.1v.3zM196.7 29.8l.6 .1-.6 .2zM146.4 40.6l.6-.2v.3zM167.7 40.4l.6 .2-.6 .1z"/>
<path d="M171.3 34.3l.6-.2v.3zM222.7 34.1l.6 .2-.6 .1zM203 156.5l.6-.1v.3zM231 156.4l.6 .1-.6 .2z"/>
<path d="M183.7 37.3l.6-.2v.4zM210.3 37.1l.6 .2-.6 .2z"/>
<path d="M272.7 37.1l.6 .2-.6 .2zM269.1 37.3l.6-.2v.4zM239.5 29.8l.6 .1-.6 .2zM197.3 29.9l.6-.1v.3z"/>
<path d="M218.1 45.5l.1 .6h-.3zM217.9 74.6h.3l-.1 .6zM378.7 112.8l.2 .6h-.3zM378.6 133.9h.3l-.2 .6zM279.4 160.4l.2 .6h-.3zM279.3 194.1h.3l-.2 .6zM275.7 162.1l.2 .6h-.3zM275.6 192.3h.3l-.2 .6z"/>
<path d="M146.4 109.2l.6-.1v.3zM272.7 109.1l.6 .1-.6 .2zM188.7 40.6l.6-.2v.3zM205.2 40.4l.6 .2-.6 .1zM210.9 76.1l-.2 .6h.3zM197.3 76.1l-.2 .6h.3zM357.7 137.6l.6-.1v.3zM374.3 137.5l.6 .1-.6 .2zM146.4 156.5l.6-.2v.3zM173.8 156.3l.6 .2-.6 .1zM174.4 156.5l.6-.2v.3zM202.4 156.3l.6 .2-.6 .1zM174.4 178.4l-.1 .6h.3zM174.4 193.9l-.1 .6h.3zM260.1 193.9l-.1 .6h.3z"/>
<path d="M374.5 108.6l.6 .2-.6 .1zM340.3 108.8l.6-.2v.3z"/>
<path d="M357.1 137.5l.6 .1-.6 .2zM340.7 137.6l.6-.1v.3zM272.7 156.3l.6 .2-.6 .1zM260.1 156.5l.6-.2v.3z"/>
<path d="M259.5 156.4l.6 .1-.6 .2zM231.6 156.5l.6-.1v.3z"/>
<path d="M347 178.5l.1 .6h-.2zM346.9 181.3h.2l-.1 .6z"/>
<path d="M352.2 176.1l.6-.1v.2zM350.4 176l.6 .1-.6 .1z"/>
</g>
<g font-size="6.3">
<text x="282.1" y="250.3">名称</text>
<text x="347.1" y="250.3">图号</text>
<text x="282.1" y="260.3">材质</text>
<text x="347.1" y="260.3">质量</text>
<text x="383.3" y="262.1">视</text>
<text x="383.3" y="269.9">图</text>
<text x="282.1" y="270.3">版次</text>
<text x="347.1" y="270.3">比例</text>
</g>
<g font-size="4.2">
<text x="4.8" y="237.6">注意：1.行走平行度（正面+侧面），450行程内，≤±0.03mm，1000行程内，≤±0.05mm。</text>
<text x="12.2" y="243.3">2.本体形变，450行程内，≤±0.03mm，1000行程内，≤±0.05mm。</text>
<text x="18.6" y="251.3">型号/规格</text>
<text x="69.5" y="251.3">GTH12-150-BC-M40-C4</text>
<text x="300.8" y="249.5">GTH12-150-BC-M40-C4</text>
<text x="14.4" y="258.3">螺杆型号/规格</text>
<text x="19.7" y="263.9">有效行程</text>
<text x="63.7" y="258.3">1605</text>
<text x="86.5" y="263.9">150</text>
<text x="89.9" y="258.3">1610</text>
<text x="111.7" y="258.3">1620</text>
<text x="19.7" y="269.5">精度等级</text>
<text x="87.6" y="269.5">C7</text>
<text x="259" y="267">2022/9/23</text>
<text x="19.7" y="275.2">马达容量</text>
<text x="74.9" y="275.2">400W（无刹车）</text>
<text x="15.5" y="280.8">重复定位精度</text>
<text x="86.7" y="280.8">0.02</text>
<text x="9.1" y="286.4">感应开关方式及数量</text>
<text x="72.7" y="286.4">外挂型三只（C4）</text>
<text x="15.5" y="292">建议最快速度</text>
<text x="60.5" y="292">250MM/S</text>
<text x="86.7" y="292">500MM/S</text>
<text x="107.4" y="292">1000MM/S</text>
</g>
<g font-size="4.1">
<text x="263.9" y="179">I</text>
<text x="369.6" y="178">I</text>
<text x="363.5" y="183.2">2 : 3.5</text>
</g>
<g font-size="3.5">
<text x="156.4" y="31.2">178 滑台原始位置</text>
<text x="199.5" y="35.5">182</text>
<text x="210.5" y="31.2">150 有效行程</text>
<text x="106.2" y="41.8">76.50 滑台极限位置 1</text>
<text x="200.4" y="41.8">60</text>
<text x="200.4" y="38.6">95</text>
<text x="276" y="38.6">14.50 滑台极限位置 1</text>
<text x="219.4" y="62.7" transform="rotate(-90 219.4 62.7)">104</text>
<text x="169.7" y="83.3">2 x</text>
<text x="180.1" y="83.3">6 H7</text>
<text x="193.3" y="83.3">8</text>
<text x="212.5" y="83.3">8 x M6 贯穿</text>
<text x="208" y="110.5">444</text>
<text x="355.2" y="110">122</text>
<text x="380" y="125" transform="rotate(-90 380 125)">76</text>
<text x="328.4" y="132">基准面</text>
<text x="344.8" y="138.9">59.50</text>
<text x="365" y="138.9">60</text>
<text x="159.1" y="157.7">98</text>
<text x="186.4" y="157.7">100</text>
<text x="215.6" y="157.8">100</text>
<text x="241.6" y="157.8">100</text>
<text x="264.6" y="157.7">46</text>
<text x="277" y="179" transform="rotate(-90 277 179)">108</text>
<text x="280.7" y="179" transform="rotate(-90 280.7 179)">120</text>
<text x="355.8" y="177.4">2</text>
<text x="176" y="181.8">2 x</text>
<text x="186.4" y="181.8">6 H7</text>
<text x="199.6" y="181.8">6</text>
<text x="351.8" y="189.9" transform="rotate(-90 351.8 189.9)">6</text>
<text x="344.7" y="194.1" transform="rotate(-90 344.7 194.1)">+0.012</text>
<text x="348.3" y="197.7" transform="rotate(-90 348.3 197.7)">6</text>
<text x="348.3" y="192.4" transform="rotate(-90 348.3 192.4)">0</text>
<text x="176" y="199.3">4 x M8</text>
<text x="179.4" y="202.8">6.5 贯穿</text>
<text x="192.6" y="199.3">16</text>
<text x="261.7" y="199.3">4 x M8</text>
<text x="266.8" y="202.8">6.5 贯穿</text>
<text x="278.4" y="199.3">16</text>
<text x="221.4" y="246.8">1</text>
<text x="221.4" y="251.8">2</text>
<text x="218.8" y="256.8">序号</text>
<text x="232.2" y="256.8">修 订 版 次</text>
<text x="257.5" y="256.8">设计变更编号</text>
<text x="228.2" y="261.8">设</text>
<text x="240.1" y="261.8">计</text>
<text x="252" y="261.8">变</text>
<text x="263.9" y="261.8">更</text>
<text x="219.1" y="266.7">设 计</text>
<text x="366.6" y="269.3">1:3.5</text>
<text x="219.1" y="271.7">校 核</text>
<text x="219.1" y="276.7">批 准</text>
<text x="222.9" y="282.7">技术要求：</text>
<text x="231.8" y="287.3">1、未标注公差全部 0.1</text>
<text x="231.7" y="291.8">2、未标注倒角全部C0.3</text>
</g>
</svg>
